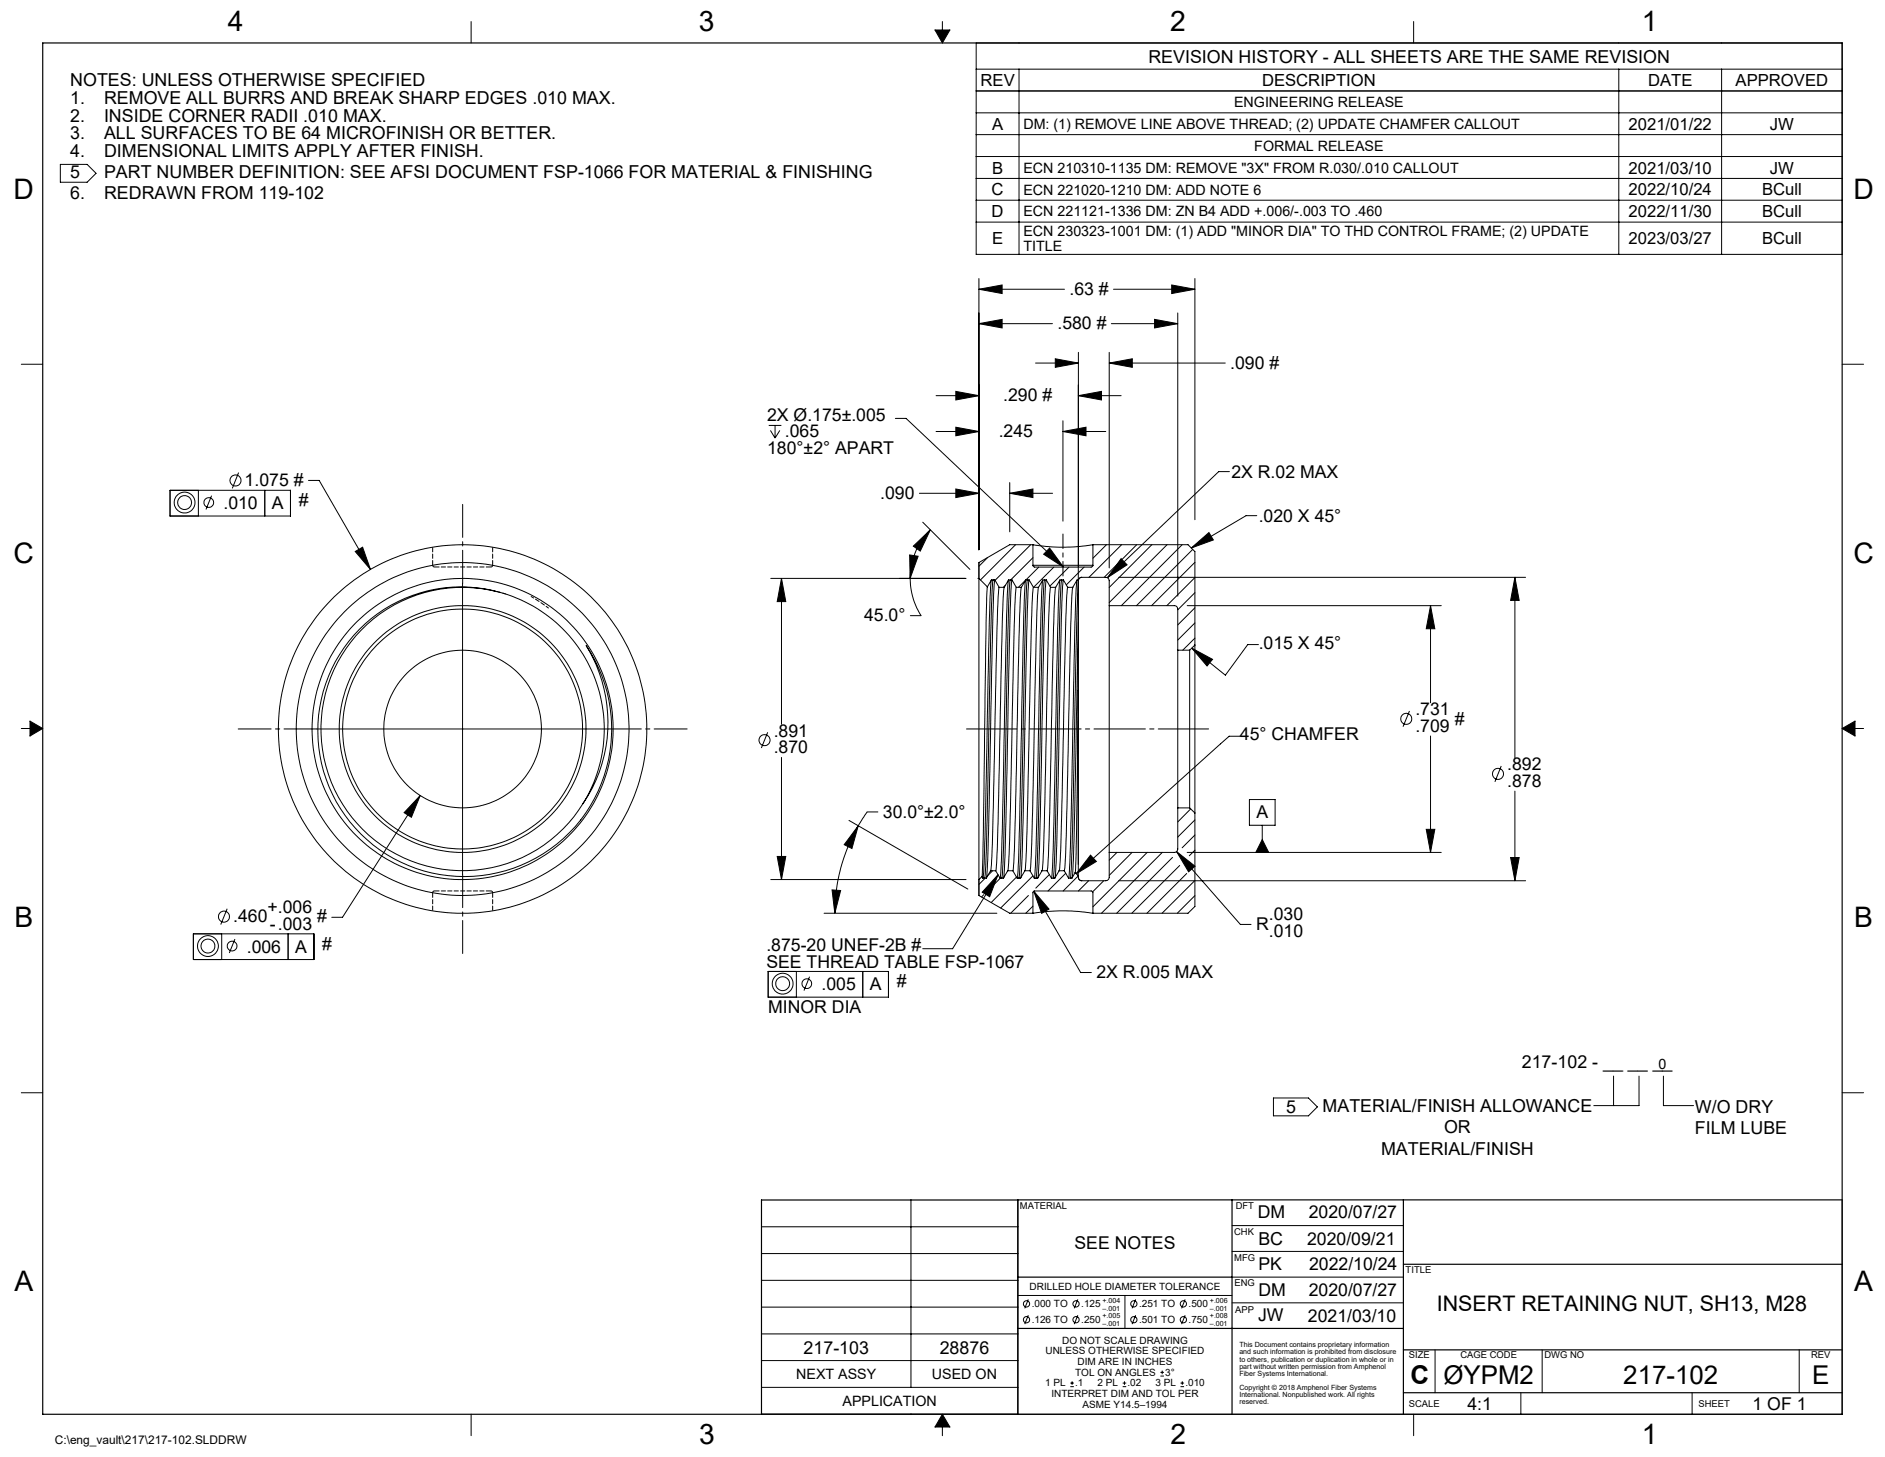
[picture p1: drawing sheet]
<svg xmlns="http://www.w3.org/2000/svg" width="559mm" height="432mm" viewBox="0 0 559 432" stroke-linecap="round" stroke-linejoin="round" font-family="sans-serif">
<g fill="none" stroke="#000" stroke-width=".3">
<path d="M139.7 6.4v6.3M277.2 8.9h4.4l-2.2 3.8zM279.4 6.4v2.5M289.4 12.7h256.7v62.7h-256.7zM419.1 6.4v6.3M289.4 27h256.7M289.4 20.5h256.7M289.4 33.4h256.7M289.4 39.9h256.7M302.1 20.5v54.9M479.9 20.5v54.9M510.4 20.5v54.9"/>
<path d="M17.9 48.7h7.9l2.7 2.7-2.7 2.6h-7.9zM289.4 46.4h256.7M289.4 52.9h256.7M289.4 59.3h256.7M289.4 65.8h256.7M290.2 95.9l6.9-1.2v2.5zM290.2 85.7l6.9-1.2v2.5zM290.2 82.5v80.4M290.2 95.9h21.8M290.2 85.7h25.4M329.5 95.9h19.6M330.1 85.7h24.1"/>
<path d="M342.3 94.7l6.8 1.2-6.8 1.3zM347.3 84.5l6.9 1.2-6.9 1.3zM349.1 92.7v84M354.2 82.5v71.5M6.3 107.9h6.4M277.5 117.3h12.7M283.4 116l6.8 1.3-6.8 1.2zM307 107.6h12.7M312.8 106.3l6.9 1.3-6.9 1.3zM319.7 117.3l6.8-1.3v2.5zM319.7 114.1v142.1M319.7 117.3h12.7"/>
<path d="M319.7 104.4v63.7M328.8 104.4v63.9M328.8 107.6h34.4M328.8 107.6l6.9-1.3v2.6zM546.1 107.9h6.3M227.9 126.1h3.7M228.4 127.6l1.4 2.2M229.8 126.1v3.7M231.2 127.6l-1.4 2.2M265.4 124h3.2l46.6 44.1M277.5 127.9h12.7M283.4 126.6l6.8 1.3-6.8 1.3z"/>
<path d="M315.1 127.9l6.8-1.3v2.6zM315.1 124.7v29.7M315.1 127.9h12.7M364.5 139.8h-3.2l-33 31.4M50.4 145.3h35.7v7.6h-35.7zM58.8 145.3v7.6M62.7 146.9l-1.6 4.1M70.7 140.1l-1.8 4.6M78.5 145.3v7.6M91.4 142.4h3.2l15.2 26.4M272.6 146.2h17.6M273.5 154.8l14 13.9"/>
<path d="M275.8 157a20.4 20.4 0 0 0-6 14.4M283.4 144.9l6.8 1.3-6.8 1.3zM299.3 146.2l6.9-1.3v2.6zM299.3 143v14.6M299.3 146.2h12.7M372.6 152.8h-3.2l-16.3 9.6M105.3 163.4l2.2-1.2 2.3 6.6zM137.1 172.9v86.3M147.4 175.4a42 42 0 0 0-49.7 26.3 42 42 0 0 0 21.1 52.1 42 42 0 0 0 54-15.6M228.5 171.4h57.9M231.7 171.4v43.2M231.7 171.4l1.2 6.9h-2.5z"/>
<path d="M269.7 164.5l2.5 .4-2.4 6.5zM269.8 171.4a20.9 20.9 0 0 0 3.3 11.1h-3.2M270.8 161.9l5-4.9-3 6.3zM289.9 171.4h.3M290.2 171.4v89.3M290.2 171.4l2.5 2.5M292.7 174l-.4 10.9-.8 60.5-.4 14.4M292.7 173.9v.1M292.8 165.2l-2.6 2.6M293.9 171.9l-.6 11.3-1.2 61.7a124.1 124.1 0 0 1-.7 15.3M294.4 171.9a629.1 629.1 0 0 0-1.2 39.9l-.8 40.8-.5 7.6M294.4 171.9h.5"/>
<path d="M294.4 171.9h-.5l-1.2 2M294.9 171.9a476 476 0 0 0-1 33.2l-.8 41.6-.7 13.5M294.9 171.9l1.3 2.2M296.2 174.1l-.3 2.5-.3 9.6-1.2 56.7a120 120 0 0 1-.7 15.2M296.2 174.1h1.5M297.7 174.1l-.5 8.2-1.3 61.6-.4 11.9-.3 2.3M298.1 173.4l-.7 .7M298.9 171.9l-.5 10-1.3 65-.4 11.7-.3 1.6M299.5 171.9l-.5 7.3-1.5 72.2-.5 8.8M299.5 171.9h.5M299.5 171.9h-.5l-1.3 2.2M300 171.9l-.5 8.6-1.3 63-.3 10.4-.4 6.3"/>
<path d="M300 171.9l1.3 2.2M301.1 161.4l-10.4 10.5M301.3 174.1l-.6 10.9-1.4 64.2-.6 8.9M301.3 174.1h1.5M301.9 174.1l2.1-2.2-.3 4.1-.4 13.2-1.1 56.3-.3 9.6-.4 5.1M302.8 174.1l-.3 3-.4 11.6-1.4 62.2-.5 7.2M304.6 171.9h-.5l-1.3 2.2M304.6 171.9l-.3 1.7-.3 10.2-1.4 66.2-.6 10.2M304.6 171.9h.5M305.1 171.9l-.5 8.7-1.3 63.1-.3 10.3-.4 6.2M305.1 171.9l1.3 2.2M305.5 161.4l-10.5 10.6"/>
<path d="M306.2 161.4l.5 .1a54.8 54.8 0 0 0 17.3-.1M306.2 167.5h17.8M306.2 167.5l.5 .6h16.8l.3-.2 .2-.4M306.2 161.4h-6.9l-9.1 5.3v4.7M306.2 161.4v6.1M306.2 165.3l-6.6 6.6M306.4 174.1l-.6 9.6-1.3 59.5a119.4 119.4 0 0 1-.7 14.9M306.4 174.1h1.5M307.9 174.1l-.3 2.3-.4 11-1.3 62.5-.6 8.2M307.9 168.1l-3.8 3.8M309.1 171.9l-.7 15.7-1.1 58a106.4 106.4 0 0 1-.7 14.6M309.7 171.9h-.6l-1.2 2.2"/>
<path d="M309.7 171.9a173 173 0 0 0-.8 19.2l-1.2 59.1-.6 10M309.7 171.9h.5M310.2 171.9a327.3 327.3 0 0 0-1 27.2l-.8 43-.4 13.5-.3 4.6M310.2 171.9l1.2 2.2M311.1 162.4l4.1 5.7-5.8-3.8zM311.4 174.1l-.5 9.7-1.3 61.5-.4 10.5-.3 2.3M311.4 174.1h1.5M312.4 168.1l-6 6M312.9 174.1l-.2 2.4-.4 9.5-1.3 62.8-.6 9.3M314.2 171.9l-.7 14.1-1.2 59.7a102.8 102.8 0 0 1-.6 14.5M314.7 171.9h-.5l-1.3 2.2M314.7 171.9l-.5 9.5-1.4 67.6-.6 11.2"/>
<path d="M314.7 171.9h.5M315.2 171.9l-.6 11.1-1.3 67.6-.6 9.6M315.2 171.9l1.3 2.2M316.5 174.1l-.5 8.5-1.5 68.5-.5 7M316.5 174.1h1.5M316.9 168.1l-5.7 5.6M318 174.1l-.6 10.6-1.3 63-.6 10.4M319.3 171.9l-.6 12.7-1.4 66.3-.5 9.3M319.7 171.9h-.4l-1.3 2.2M319.7 171.9v.5M319.7 172.4l-.7 19-1 54.6-.4 11.6-.3 2.6M319.7 172.4v12.1"/>
<path d="M320.7 171.1l-.8 .3-.2 .5M320.7 171.1h7.1a1.02 1.02 0 0 1 1 1v7.4M320.7 171.1l-.7 .2-.3 .6M321.4 168.1l-5.3 5.3M324 161.4h28.2l2 2.1v27.7M324 161.4v6.1M328 161.4l-4 4.1M328.8 179.5h19.3a1.02 1.02 0 0 1 1 1v12.2M328.8 179.5v73.1M331.6 171.1h120.7M332.4 165.6l1.7 1.8-5.8 3.8zM332.5 161.4l-9.7 9.7"/>
<path d="M337 161.4l-9.7 9.7M341.5 161.4l-12.7 12.7M346 161.4l-17.2 17.2M350.4 161.4l-18 18.1M351.9 179.5h75.3M353.1 162.4l5.3-4.6 1.3 2.2zM353.6 162.8l-16.7 16.7M354.2 166.7l-12.8 12.8M354.2 171.2l-8.3 8.3M354.2 175.6l-5.1 5.1M424.1 179.5l1.2 6.8h-2.5zM424.1 179.5v28.8"/>
<path d="M449.1 171.1l1.3 6.8h-2.6zM449.1 171.1v53.5M106.5 186.5a42.3 42.3 0 0 1 49.9-7.8 42.3 42.3 0 0 1 21.9 45.5 41.5 41.5 0 0 1-5.5 14 43 43 0 0 0 1-46.9 43.7 43.7 0 0 1-18.3 64.6 43.7 43.7 0 0 1-60.2-29.6 42.8 42.8 0 0 1 11.2-39.8zM319.7 184.5l-1.3 64.9-.6 10.8M319.7 184.5v20.1M349.1 192.7v46.7M349.1 192.7h3.6M352.7 192.7v46.7M353.3 192.1l6.1 3.3-1.6 2zM354.2 191.2v49.7M354.2 191.2l-1.5 1.5M354.2 180.1l-5.1 5.1"/>
<path d="M354.2 184.6l-5.1 5.1M354.2 189.1l-3.6 3.6M373.1 191h-3.2l-6.6 9.1-10-8M6.3 215.9h2.6M8.9 213.7l3.8 2.2-3.8 2.2zM93.9 216h86.4M227.6 217l-1.9 4.7M319.7 204.6v55M319.7 204.6l-.5 40.8-.5 13.2M367.6 218.2h-3.2l-45.3 40.7M417.8 210.7l-1.9 4.7M424.1 218.1v34.5"/>
<path d="M546.1 215.9l3.8-2.2v4.4zM549.9 215.9h2.5M124.6 235.8l-2.6 6.4-2.2-1.4zM124.6 235.8l-23.1 36.1h-3.1M172.9 237.9l-.1 .3M231.7 224.5v36.2M349.1 239.4v12.2a1.02 1.02 0 0 1-1 1h-19.3M349.1 239.4h3.6M352.7 239.4l1.5 1.5M353 239.7l-3.9 3.9M370.4 237h7.6v7.6h-7.6zM445 227l-1.8 4.7"/>
<path d="M449.1 234.5v26.5M230.4 253.8h2.5l-1.2 6.9zM251.7 243.1l35.2 20.4M254.4 244.7l-1.8 6.8-2.3-1.2zM254.4 244.7a51.9 51.9 0 0 0-6.9 26M260.2 240.6h-3.1l-2.7 4.1M291.1 259.8l-.9 .9M291.1 259.8l.3 .4M293.7 258.1l-1.3 2.1h-.5M293.7 258.1h1.5M294.3 258.1l-1.5 1.4M295.2 258.1l1.2 2.1"/>
<path d="M295.9 259.2l-2.5 6.5-2.2-1.3zM295.9 259.2l-13.5 22h-8.9M298.7 258.1l-1.2 2.1h-.5M298.7 258.1h1.5M300.2 258.1l1.3 2.1M301.3 259.9l-7.5 7.6M303.8 258.1l-1.3 2.1h-.5M303.8 258.1h1.5M305.3 258.1l1.3 2.1M306.2 259.6l-9.5 9.5M308.9 258.1l-1.3 2.1h-.5M308.9 258.1h1.5"/>
<path d="M310.4 258.1l1.3 2.1M311.1 259.2l-4 4M314 258.1l-1.3 2.1h-.5M314 258.1h1.5M315.5 258.1l1.3 2.1M315.9 258.8l-5.2 5.3M318.7 258.6h.1M318.7 258.6l-.9 1.6h-.5M318.7 258.6l1 1M319.7 260l.3 .8 .7 .2M319.7 260a1.09 1.09 0 0 0 1 1M319.7 259.6v.4"/>
<path d="M319.7 259.6l-4.5 4.5M323.3 253.4l1.7 1.9-5.9 3.6zM328.8 252.6v7.4a1.09 1.09 0 0 1-1 1h-7.1M331.1 252.6l-2.3 2.3M335.6 252.6l-6.8 6.8M340.1 252.6l-16.1 16.1M344.6 252.6l-18.1 18.1M347.6 254.1l-16.6 16.6M348.8 252.4l5.5 4.3-1.9 1.7zM348.8 252.4l18.9 21.6h3.2M349.7 256.5l-14.2 14.2M351.8 258.9l-11.8 11.8"/>
<path d="M351.9 252.6h75.3M354.2 240.9v27.7l-2 2.1h-28.2M354.2 243l-5.1 5.1M354.2 247.5l-3.8 3.7M354.2 252l-1.6 1.6M374.2 248.8l1.9 3.8h-3.8zM374.2 244.6v8M422.8 245.8h2.5l-1.2 6.8zM447.8 254.1h2.6l-1.3 6.9zM57.3 276.8h35.7v7.6h-35.7zM65.7 276.8v7.6M67.3 269.3l-1.9 4.7"/>
<path d="M69.6 278.3l-1.6 4.1M85.4 276.8v7.6M228.5 260.7h57.9M244.3 270.7h51.2M246.7 263.7l2.5 .2-1.7 6.8zM290.2 260.7v4.7l9.1 5.3h6.9M291.4 260.2h.5M291.6 265.1l-.6 .7M292.1 260.2l-1.9 1.9M296.4 260.2h.6M296.5 260.2l-1.8 1.9M301.5 260.2h.5"/>
<path d="M304.9 265.4l-5.3 5.3M306.2 270.7l.8-.2a56.3 56.3 0 0 1 17 .2M306.2 270.7v-6.2l.4-.4h17.1l.3 .4v6.2M306.2 268.5l-2.1 2.2M306.5 264.1l4.5 5.3-2.2 1.3zM306.5 264.1l13.9 24.1h3.1M306.6 260.2h.5M311.7 260.2h.5M316.8 260.2h.5M322.7 261l-3 3.1M327.2 261l-3.3 3.3M331.6 261h120.7"/>
<path d="M354.2 260.9l-9.7 9.8M354.2 265.4l-5.2 5.3M227.7 287.9h35.7v7.6h-35.7zM236.1 287.9v7.6M240 289.5l-1.7 4.1M255.8 287.9v7.6M478.3 318.9v8.8M485.9 318.9v8.8h-13.4M493.1 318.9v8.8h8.9M6.3 323.8h6.4M377.5 325.4h10.4l2.6 2.6-2.6 2.7h-10.4zM546.1 323.8h6.3"/>
<path d="M270.1 355.6v55.6M546.1 355.6v63.5h-244.4M225.7 363.6h76M225.7 371.5h76M225.7 379.4h76M365.2 363.2h50.8M365.2 370.9h50.8M365.2 378.5h50.8M225.7 387.4h76M225.7 395.3h76M301.7 383.9h63.5M304.8 385.1l-1 2.6"/>
<path d="M304.8 389.8l-1 2.6M319.5 385.1l-1 2.6M319.5 389.8l-1 2.6M333.5 383.9v9.8M336.7 385.1l-1.1 2.6M336.7 389.8l-1.1 2.6M351.3 385.1l-1 2.6M351.3 389.8l-1 2.6M365.2 386.1h50.8M139.7 419.1v6.4M225.7 403.2h76M225.7 411.2h76"/>
<path d="M279.4 419.1l2.2 3.8h-4.4zM317.3 411h1M317.3 409.9h1M317.8 409.4v1M332.8 411h1.1M332.8 409.9h1.1M333.3 409.4v1M344 407.8h1.1M344 406.7h1.1M344.5 406.2v1.1M350 411h1M350 409.9h1"/>
<path d="M350.5 409.4v1M419.1 419.1v6.4M425.4 400v12.7M450.9 412.7v6.4M457.2 400v12.7M501.6 412.7v6.4M533.4 400v12.7M279.4 422.9v2.6"/>
<circle cx="54.7" cy="148.9" r="3.1"/>
<circle cx="54.7" cy="148.9" r="2.06"/>
<circle cx="61.9" cy="148.9" r="1.43"/>
<circle cx="69.8" cy="142.4" r="1.63"/>
<circle cx="137.1" cy="216" r="44.6"/>
<circle cx="137.1" cy="216.1" r="49.3"/>
<circle cx="137.1" cy="216" r="36.6"/>
<circle cx="137.1" cy="216" r="54.6"/>
<circle cx="137.1" cy="216.1" r="35.5"/>
<circle cx="137.1" cy="216.1" r="23.4"/>
<circle cx="226.6" cy="219.3" r="1.64"/>
<circle cx="416.9" cy="213" r="1.63"/>
<circle cx="444.1" cy="229.4" r="1.64"/>
<circle cx="66.4" cy="271.7" r="1.63"/>
<circle cx="61.6" cy="280.4" r="2.06"/>
<circle cx="61.7" cy="280.4" r="3.1"/>
<circle cx="68.8" cy="280.4" r="1.43"/>
<circle cx="232" cy="291.5" r="3.1"/>
<circle cx="232" cy="291.5" r="2.05"/>
<circle cx="239.2" cy="291.5" r="1.44"/>
<circle cx="304.3" cy="391.1" r=".92"/>
<circle cx="304.3" cy="386.4" r=".92"/>
<circle cx="319" cy="391.1" r=".92"/>
<circle cx="319" cy="386.4" r=".92"/>
<circle cx="336.1" cy="391.1" r=".93"/>
<circle cx="336.1" cy="386.4" r=".92"/>
<circle cx="350.8" cy="391.1" r=".93"/>
<circle cx="350.8" cy="386.4" r=".92"/>
</g>
<path d="M12.7 12.7h533.4v406.4h-533.4zM301.7 355.6h-76v63.5M365.2 355.6v63.5M416 355.6v63.5M546.1 355.6h-244.4v63.5M301.7 378.5h63.5M416 374.7h130.1M301.7 393.7h114.3M416 412.7h130.1M416 400h130.1" fill="none" stroke="#000" stroke-width=".35"/>
<path d="M8.9 213.7v4.4l3.8-2.2zM546.1 215.9l3.8 2.2v-4.4zM277.2 8.9l2.2 3.8 2.2-3.8zM279.4 419.1l-2.2 3.8h4.4z" fill-rule="evenodd" fill="#000"/>
<path d="M315.1 158.3v12.4" fill="none" stroke="#000" stroke-width=".3" stroke-dasharray="15.2 1.3 1.3 1.3" stroke-dashoffset="10.9"/>
<path d="M358.3 216h-71.8" fill="none" stroke="#000" stroke-width=".3" stroke-dasharray="15.2 1.3 1.3 1.3" stroke-dashoffset=".3"/>
<path d="M137.2 172.9v-23.4M94 216h-23.4M180.3 216h23.4M137.2 259.2v23.4" fill="none" stroke="#000" stroke-width=".3" stroke-dasharray="15.2 1.3 1.3 1.3" stroke-dashoffset="5.5"/>
<g fill="#000">
<path d="M312.8 106.3l6.9 1.3-6.9 1.3zM328.8 107.6l6.9-1.3v2.6zM231.7 171.4l1.2 6.9h-2.5zM230.4 253.8h2.5l-1.2 6.9zM270.8 161.9l5-4.9-3 6.3zM269.7 164.5l2.5 .4-2.4 6.5z"/>
<path d="M299.3 146.2l6.9-1.3v2.6zM283.4 144.9l6.8 1.3-6.8 1.3zM315.1 127.9l6.8-1.3v2.6zM283.4 126.6l6.8 1.3-6.8 1.3zM449.1 171.1l1.3 6.8h-2.6zM447.8 254.1h2.6l-1.3 6.9zM424.1 179.5l1.2 6.8h-2.5zM422.8 245.8h2.5l-1.2 6.8zM319.7 117.3l6.8-1.3v2.5zM283.4 116l6.8 1.3-6.8 1.2zM254.4 244.7l-1.8 6.8-2.3-1.2zM246.7 263.7l2.5 .2-1.7 6.8zM342.3 94.7l6.8 1.2-6.8 1.3zM290.2 95.9l6.9-1.2v2.5zM347.3 84.5l6.9 1.2-6.9 1.3zM290.2 85.7l6.9-1.2v2.5zM348.8 252.4l3.6 6 1.9-1.7zM306.5 264.1l2.3 6.6 2.2-1.3zM105.3 163.4l4.5 5.4-2.3-6.6zM124.6 235.8l-4.8 5 2.2 1.4z"/>
<path d="M311.1 162.4l4.1 5.7-5.8-3.8zM295.9 259.2l-2.5 6.5-2.2-1.3zM353.1 162.4l5.3-4.6 1.3 2.2zM332.4 165.6l1.7 1.8-5.8 3.8zM374.2 248.8l1.9 3.8h-3.8zM353.3 192.1l6.1 3.3-1.6 2zM323.3 253.4l1.7 1.9-5.9 3.6z"/>
</g>
<path d="M149.8 176l-2.1-.6" fill="none" stroke="#000" stroke-width=".3" stroke-dasharray="1.3 .6" stroke-dashoffset=".5"/>
<path d="M128.3 162.2v5.3M128.8 168h16.7M146 167.5v-5.3M128.3 264.6v5.3M145.5 264h-16.7M146 269.9v-5.3" fill="none" stroke="#000" stroke-width=".3" stroke-dasharray="1.3 .6" stroke-dashoffset="-.1"/>
<path d="M128.3 167.5l.1 .4 .4 .1M145.5 168l.4-.1 .1-.4M162.6 180.2l-5.1-3.4M128.8 264l-.4 .2-.1 .4M146 264.6l-.1-.4-.4-.2" fill="none" stroke="#000" stroke-width=".3" stroke-dasharray="1.3 .6" stroke-dashoffset=".4"/>
<g font-size="8.4">
<text x="67.5" y="9.3">4</text>
<text x="207.2" y="9.3">3</text>
<text x="346.9" y="9.3">2</text>
<text x="486.8" y="9.3">1</text>
<text x="4" y="58.9">D</text>
<text x="549.4" y="58.9">D</text>
<text x="4" y="166.9">C</text>
<text x="549.4" y="166.9">C</text>
<text x="4.3" y="274.6">B</text>
<text x="549.7" y="274.6">B</text>
<text x="4.3" y="382.6">A</text>
<text x="549.7" y="382.6">A</text>
<text x="207.3" y="428">3</text>
<text x="347" y="428">2</text>
<text x="486.8" y="428">1</text>
</g>
<g font-size="7.7">
<text x="418.1" y="410.2">C</text>
<text x="427.9" y="410.2">ØYPM2</text>
<text x="481.2" y="410.2">217-102</text>
<text x="537.2" y="410.2">E</text>
</g>
<text font-size="6.3" x="426" y="388.5">INSERT RETAINING NUT, SH13, M28</text>
<g font-size="5.3">
<text x="340.4" y="18.5">REVISION HISTORY - ALL SHEETS ARE THE SAME REVISION</text>
<text x="20.8" y="25.5">NOTES: UNLESS OTHERWISE SPECIFIED</text>
<text x="20.8" y="30.7">1.</text>
<text x="30.8" y="30.7">REMOVE ALL BURRS AND BREAK SHARP EDGES .010 MAX.</text>
<text x="20.8" y="36">2.</text>
<text x="20.8" y="41.3">3.</text>
<text x="30.8" y="36">INSIDE CORNER RADII .010 MAX.</text>
<text x="30.8" y="41.3">ALL SURFACES TO BE 64 MICROFINISH OR BETTER.</text>
<text x="20.8" y="46.6">4.</text>
<text x="30.8" y="46.6">DIMENSIONAL LIMITS APPLY AFTER FINISH.</text>
<text x="20.8" y="52.8">5</text>
<text x="30.8" y="52.8">PART NUMBER DEFINITION: SEE AFSI DOCUMENT FSP-1066 FOR MATERIAL &amp; FINISHING</text>
<text x="20.8" y="59">6.</text>
<text x="30.8" y="59">REDRAWN FROM 119-102</text>
<text x="451.1" y="316.7">217-102 - __ __ __</text>
<text x="381.2" y="329.7">5</text>
<text x="392.1" y="329.6">MATERIAL/FINISH ALLOWANCE</text>
<text x="502.5" y="329.9">W/O DRY</text>
<text x="428.1" y="335.9">OR</text>
<text x="502.5" y="336.2">FILM LUBE</text>
<text x="409.4" y="342.2">MATERIAL/FINISH</text>
<text x="373" y="369.1">BC</text>
<text x="238.2" y="401.2">217-103</text>
<text x="278.6" y="401.2">28876</text>
</g>
<g font-size="5.2">
<text x="317" y="87.4">.63 #</text>
<text x="313.5" y="97.6">.580 #</text>
<text x="364.7" y="109.3">.090 #</text>
<text x="297.4" y="119">.290 #</text>
<text x="227.4" y="124.6">2X Ø.175±.005</text>
<text x="232.7" y="129.6">.065</text>
<text x="296.1" y="129.6">.245</text>
<text x="227.4" y="134.5">180°±2° APART</text>
<text x="365" y="141.6">2X R.02 MAX</text>
<text x="72.5" y="144.1">1.075 #</text>
<text x="88.5" y="150">#</text>
<text x="260.9" y="147.9">.090</text>
<text x="66.2" y="150.9">.010</text>
<text x="80.6" y="150.9">A</text>
<text x="373.1" y="154.7">.020 X 45°</text>
<text x="256.2" y="184.2">45.0°</text>
<text x="373.1" y="192.3">.015 X 45°</text>
<text x="419.6" y="212">.731</text>
<text x="431.2" y="214.8">#</text>
<text x="229.4" y="218.3">.891</text>
<text x="367.6" y="219.4">45° CHAMFER</text>
<text x="419.6" y="216.9">.709</text>
<text x="229.4" y="223.3">.870</text>
<text x="446.8" y="228.3">.892</text>
<text x="446.8" y="233.3">.878</text>
<text x="261.7" y="242.3">30.0°±2.0°</text>
<text x="372.5" y="242.5">A</text>
<text x="69.1" y="273.4">.460</text>
<text x="79.3" y="270.6">+.006</text>
<text x="80" y="275.6">-.003</text>
<text x="94" y="273.4">#</text>
<text x="372.4" y="275.5">R</text>
<text x="376.1" y="272.8">.030</text>
<text x="95.5" y="281.4">#</text>
<text x="227.2" y="281.9">.875-20 UNEF-2B #</text>
<text x="376.1" y="277.7">.010</text>
<text x="73.2" y="282.3">.006</text>
<text x="87.5" y="282.3">A</text>
<text x="227.2" y="286.8">SEE THREAD TABLE FSP-1067</text>
<text x="243.5" y="293.4">.005</text>
<text x="257.9" y="293.4">A</text>
<text x="265.8" y="292.6">#</text>
<text x="325" y="289.9">2X R.005 MAX</text>
<text x="227.7" y="300.1">MINOR DIA</text>
<text x="372.9" y="360.9">DM</text>
<text x="388" y="360.9">2020/07/27</text>
<text x="318.5" y="370">SEE NOTES</text>
<text x="387.5" y="368.9">2020/09/21</text>
<text x="373" y="376.3">PK</text>
<text x="388.1" y="376.3">2022/10/24</text>
<text x="373" y="384.1">DM</text>
<text x="388" y="384.1">2020/07/27</text>
<text x="373" y="391.5">JW</text>
<text x="387.7" y="391.7">2021/03/10</text>
<text x="435" y="417.8">4:1</text>
<text x="519.5" y="417.8">1 OF 1</text>
</g>
<g font-size="4.9">
<text x="290.7" y="25.6">REV</text>
<text x="374.1" y="25.6">DESCRIPTION</text>
<text x="488.6" y="25.6">DATE</text>
<text x="514.5" y="25.6">APPROVED</text>
<text x="294.1" y="38.5">A</text>
<text x="482.8" y="38.5">2021/01/22</text>
<text x="524.7" y="38.5">JW</text>
<text x="294.1" y="51.4">B</text>
<text x="482.8" y="51.4">2021/03/10</text>
<text x="524.7" y="51.4">JW</text>
<text x="294" y="57.9">C</text>
<text x="482.8" y="57.9">2022/10/24</text>
<text x="522.3" y="57.9">BCull</text>
<text x="294" y="64.4">D</text>
<text x="482.8" y="64.4">2022/11/30</text>
<text x="522.3" y="64.4">BCull</text>
<text x="294.1" y="72.4">E</text>
<text x="482.8" y="72.4">2023/03/27</text>
<text x="522.3" y="72.4">BCull</text>
</g>
<g font-size="4.2">
<text x="365.8" y="31.7">ENGINEERING RELEASE</text>
<text x="303.4" y="38.2">DM: (1) REMOVE LINE ABOVE THREAD; (2) UPDATE CHAMFER CALLOUT</text>
<text x="371.8" y="44.7">FORMAL RELEASE</text>
<text x="303.4" y="51.2">ECN 210310-1135 DM: REMOVE &quot;3X&quot; FROM R.030/.010 CALLOUT</text>
<text x="303.4" y="57.7">ECN 221020-1210 DM: ADD NOTE 6</text>
<text x="303.4" y="64.1">ECN 221121-1336 DM: ZN B4 ADD +.006/-.003 TO .460</text>
<text x="303.4" y="70">ECN 230323-1001 DM: (1) ADD &quot;MINOR DIA&quot; TO THD CONTROL FRAME; (2) UPDATE</text>
<text x="303.4" y="74.3">TITLE</text>
<text x="491.7" y="316.9">0</text>
<text x="236" y="408.8">NEXT ASSY</text>
<text x="276.3" y="408.8">USED ON</text>
<text x="249.8" y="416.7">APPLICATION</text>
</g>
<text font-size="3.5" x="16.3" y="428">C:\eng_vault\217\217-102.SLDDRW</text>
<g font-size="3">
<text x="305.2" y="382.3">DRILLED HOLE DIAMETER TOLERANCE</text>
<text x="305.9" y="387.4">.000 TO</text>
<text x="320.5" y="387.4">.125</text>
<text x="337.7" y="387.4">.251 TO</text>
<text x="352.4" y="387.4">.500</text>
<text x="305.9" y="392.1">.126 TO</text>
<text x="320.5" y="392.1">.250</text>
<text x="337.7" y="392.1">.501 TO</text>
<text x="352.4" y="392.1">.750</text>
<text x="309.9" y="401.4">UNLESS OTHERWISE SPECIFIED</text>
<text x="314.9" y="398.2">DO NOT SCALE DRAWING</text>
<text x="318.7" y="407.7">TOL ON ANGLES</text>
<text x="319.4" y="404.5">DIM ARE IN INCHES</text>
<text x="345.4" y="407.7">3°</text>
<text x="309.8" y="410.9">1 PL</text>
<text x="318.7" y="410.9">.1</text>
<text x="325.3" y="410.9">2 PL</text>
<text x="334.2" y="410.9">.02</text>
<text x="342.5" y="410.9">3 PL</text>
<text x="351.4" y="410.9">.010</text>
<text x="311.7" y="414">INTERPRET DIM AND TOL PER</text>
<text x="320.9" y="417.2">ASME Y14.5–1994</text>
</g>
<g font-size="2.8">
<text x="302.4" y="358.2">MATERIAL</text>
<text x="366.3" y="358.3">DFT</text>
<text x="365.9" y="365.9">CHK</text>
<text x="365.9" y="373.6">MFG</text>
<text x="416.7" y="377.3">TITLE</text>
<text x="366" y="381.2">ENG</text>
<text x="366.2" y="389">APP</text>
<text x="417.7" y="402.6">SIZE</text>
<text x="433" y="402.6">CAGE CODE</text>
<text x="457.8" y="402.6">DWG NO</text>
<text x="536.9" y="402.6">REV</text>
<text x="417.7" y="416.9">SCALE</text>
<text x="503.5" y="416.9">SHEET</text>
</g>
<g font-size="2.1">
<text x="326.8" y="386.1">+.004</text>
<text x="326.8" y="388.4">–.001</text>
<text x="358.7" y="386.1">+.006</text>
<text x="358.7" y="388.4">–.001</text>
<text x="326.8" y="390.7">+.005</text>
<text x="326.8" y="393">–.001</text>
<text x="358.7" y="390.7">+.008</text>
<text x="358.7" y="393">–.001</text>
<text x="367.4" y="399.3">This Document contains proprietary information</text>
<text x="367.4" y="401.4">and such information is prohibited from disclosure</text>
<text x="367.4" y="403.5">to others, publication or duplication in whole or in</text>
<text x="367.4" y="405.6">part without written permission from Amphenol</text>
<text x="367.4" y="407.7">Fiber Systems International.</text>
<text x="367.4" y="412">Copyright © 2018 Amphenol Fiber Systems</text>
<text x="367.4" y="414.1">International. Nonpublished work. All rights</text>
<text x="367.4" y="416.2">reserved.</text>
</g>
</svg>
